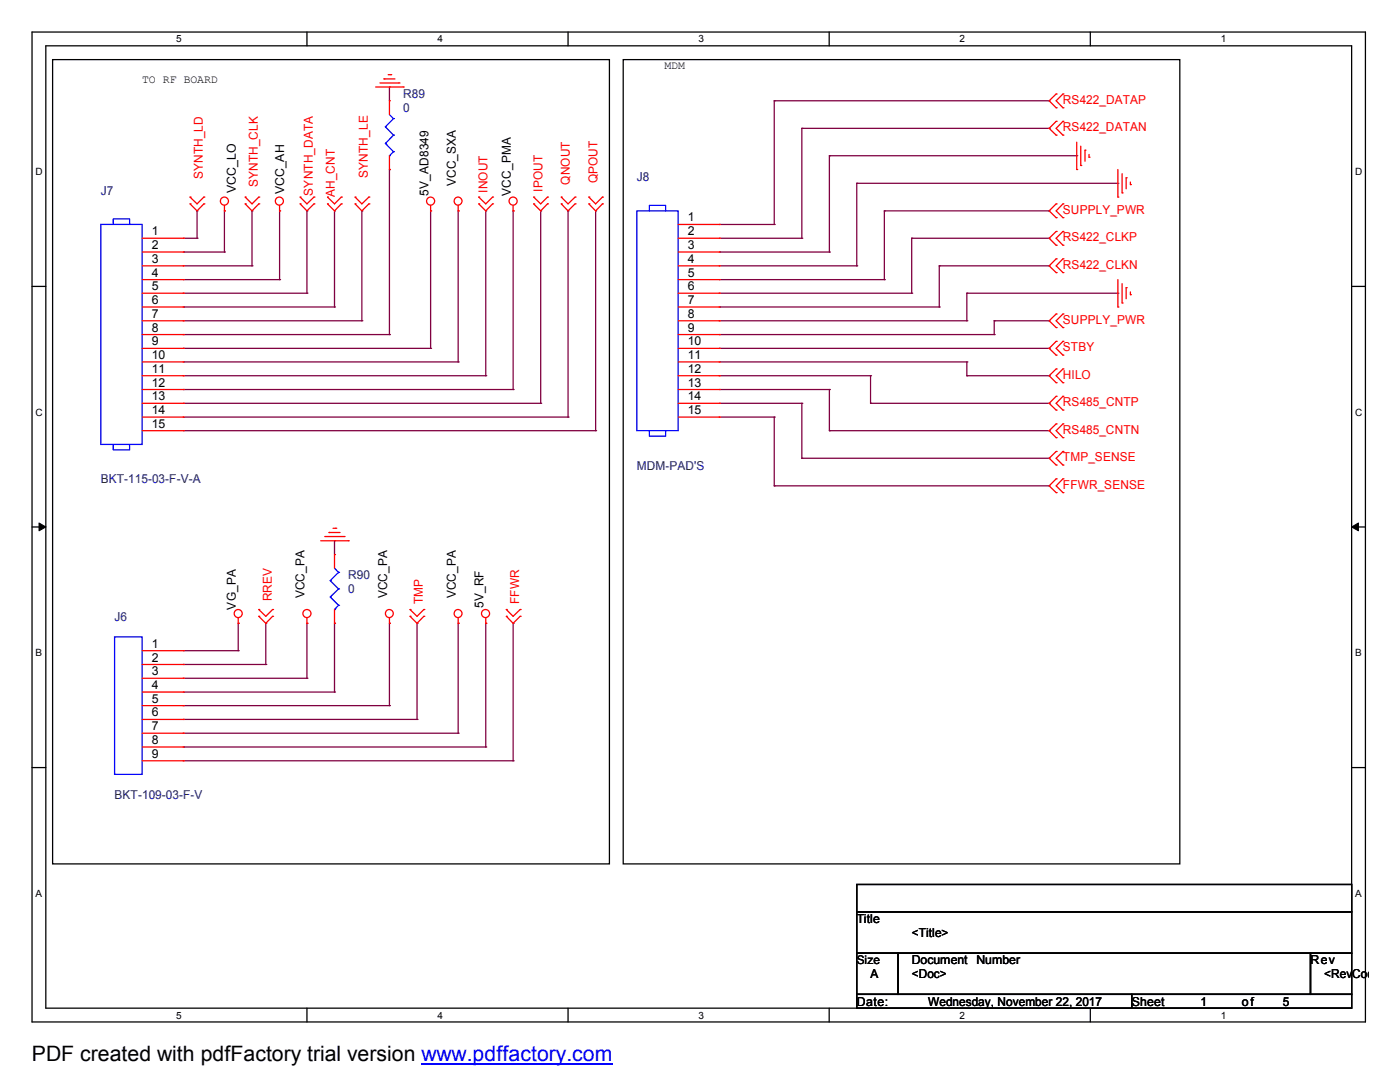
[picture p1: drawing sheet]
<svg xmlns="http://www.w3.org/2000/svg" width="279mm" height="216mm" viewBox="0 0 279 216" stroke-linecap="round" stroke-linejoin="round" font-family="sans-serif">
<path d="M6.4 6.4h266.1v197.5h-266.1zM9.1 9.1h260.6v192.1h-260.6z" fill="none" stroke="#000" stroke-width=".25"/>
<g fill="#fff">
<path d="M35.2 6.6h1.1v2.3h-1.1z"/>
<path d="M35.2 201.4h1.1v2.3h-1.1z"/>
</g>
<path d="M61.3 6.4v2.7M61.3 201.2v2.7" fill="none" stroke="#000" stroke-width=".25"/>
<g fill="#fff">
<path d="M87.3 6.6h1.1v2.3h-1.1z"/>
<path d="M87.3 201.4h1.1v2.3h-1.1z"/>
</g>
<path d="M113.4 6.4v2.7M113.4 201.2v2.7" fill="none" stroke="#000" stroke-width=".25"/>
<g fill="#fff">
<path d="M139.4 6.6h1.1v2.3h-1.1z"/>
<path d="M139.4 201.4h1.1v2.3h-1.1z"/>
</g>
<path d="M165.5 6.4v2.7M165.5 201.2v2.7" fill="none" stroke="#000" stroke-width=".25"/>
<g fill="#fff">
<path d="M191.5 6.6h1.1v2.3h-1.1z"/>
<path d="M191.5 201.4h1.1v2.3h-1.1z"/>
</g>
<path d="M217.6 6.4v2.7M217.6 201.2v2.7" fill="none" stroke="#000" stroke-width=".25"/>
<g fill="#fff">
<path d="M243.6 6.6h1.1v2.3h-1.1z"/>
<path d="M243.6 201.4h1.1v2.3h-1.1z"/>
<path d="M7.1 33.1h1.4v2.2h-1.4z"/>
<path d="M270.5 33.1h1.4v2.2h-1.4z"/>
<path d="M7.1 81.1h1.4v2.3h-1.4z"/>
<path d="M270.5 81.1h1.4v2.3h-1.4z"/>
</g>
<path d="M6.4 57.2h2.7M269.7 57.2h2.8" fill="none" stroke="#000" stroke-width=".25"/>
<g fill="#fff">
<path d="M7.1 129.1h1.3v2.3h-1.3z"/>
<path d="M270.5 129.1h1.3v2.3h-1.3z"/>
</g>
<path d="M6.4 105.2h2.7M269.7 105.2h2.8" fill="none" stroke="#000" stroke-width=".25"/>
<g fill="#000" stroke="#000" stroke-width=".2">
<path d="M7.8 104.4l1.3 .8-1.3 .7z" fill-rule="evenodd"/>
<path d="M269.7 105.2l1.4-.8v1.5z" fill-rule="evenodd"/>
</g>
<g fill="#fff">
<path d="M7.1 177.1h1.3v2.3h-1.3z"/>
<path d="M270.5 177.1h1.3v2.3h-1.3z"/>
</g>
<path d="M10.5 11.9h111.1v160.5h-111.1zM124.4 11.9h111.1v160.5h-111.1zM6.4 153.2h2.7M269.7 153.2h2.8M171 176.5h98.7v5.4h-98.7zM171 181.9h98.7v8.3h-98.7zM171 190.2h8.2v8.2h-8.2zM171 198.4h54.8v2.8h-54.8zM179.2 190.2h82.3v8.2h-82.3zM225.8 198.4h43.9v2.8h-43.9zM261.5 190.2h8.2v8.2h-8.2z" fill="none" stroke="#000" stroke-width=".25"/>
<g fill="none" stroke="#800040" stroke-width=".25">
<path d="M77.7 17.4h.1M77.7 17.4v2.7M77.7 33.8h.1M77.7 33.8v33M154.5 20.1h.1M154.5 20.1v24.7M154.5 20.1h54.9M160 25.6h.1M160 25.6v21.9M160 25.6h49.4M165.5 31.1h.1M165.5 31.1v19.2"/>
<path d="M165.5 31.1h49.4M171 36.6h.1M171 36.6v16.4M171 36.6h52.1M209.4 20.1h.1M209.4 25.6h.1M214.9 31.1h.1M223.1 36.6h.1M36.6 47.5h2.7M36.6 50.3h8.2M36.6 53h13.7M36.6 55.8h19.2"/>
<path d="M36.6 58.5h24.7M39.3 47.5h.1M39.3 42.1h.1M39.3 42.1v5.4M44.8 50.3h.1M44.8 42.1h.1M44.8 42.1v8.2M50.3 53h.1M50.3 42.1h.1M50.3 42.1v10.9M55.8 55.8h.1M55.8 42.1h.1"/>
<path d="M55.8 42.1v13.7M61.3 58.5h.1M61.3 42.1h.1M61.3 42.1v16.4M66.8 42.1h.1M66.8 42.1v19.2M72.2 42.1h.1M72.2 42.1v21.9M85.9 42.1h.1M85.9 42.1v27.4M91.4 42.1h.1M91.4 42.1v30.1"/>
<path d="M96.9 42.1h.1M96.9 42.1v32.9M102.4 42.1h.1M102.4 42.1v35.6M107.9 42.1h.1M107.9 42.1v38.4M113.4 42.1h.1M113.4 42.1v41.1M118.9 42.1h.1M118.9 42.1v43.8M143.6 47.5h16.4M143.6 50.3h21.9"/>
<path d="M143.6 53h27.4M143.6 55.8h32.9M143.6 58.5h38.3M143.6 44.8h10.9M154.5 44.8h.1M160 47.5h.1M165.5 50.3h.1M171 53h.1M176.5 55.8h.1M176.5 42.1h.1M176.5 42.1v13.7M176.5 42.1h32.9"/>
<path d="M181.9 58.5h.1M181.9 47.5h.1M181.9 47.5h27.5M181.9 47.5v11M187.5 53h.1M187.5 53h21.9M187.5 53v8.3M193 58.5h.1M193 58.5h30.1M193 58.5v5.5M209.4 42.1h.1M209.4 47.5h.1"/>
<path d="M209.4 53h.1M223.1 58.5h.1M36.6 61.3h30.2M36.6 64h35.6M36.6 66.8h41.1M36.6 69.5h49.3M36.6 72.2h54.8M36.6 75h60.3M36.6 77.7h65.8M66.8 61.3h.1M72.2 64h.1M77.7 66.8h.1"/>
<path d="M85.9 69.5h.1M91.4 72.2h.1M96.9 75h.1M102.4 77.7h.1M143.6 61.3h43.9M143.6 64h49.4M143.6 66.8h54.8M143.6 69.5h65.8M143.6 72.2h49.4M143.6 75h30.1M143.6 77.7h21.9M165.5 77.7h.1"/>
<path d="M165.5 77.7v8.2M173.7 75h.1M173.7 75v5.5M187.5 61.3h.1M193 64h.1M193 72.2h.1M193 75h.1M193 75h16.4M193 72.2v2.8M198.4 66.8h.1M198.4 64h.1M198.4 64h11"/>
<path d="M198.4 64v2.8M209.4 64h.1M209.4 69.5h.1M209.4 75h.1M36.6 80.5h71.3M36.6 83.2h76.8M36.6 85.9h82.3M107.9 80.5h.1M113.4 83.2h.1M118.9 85.9h.1M143.6 80.5h16.4M143.6 83.2h10.9"/>
<path d="M154.5 83.2h.1M154.5 96.9h.1M154.5 83.2v13.7M154.5 96.9h54.9M160 80.5h.1M160 91.4h.1M160 80.5v10.9M160 91.4h49.4M165.5 85.9h.1M165.5 85.9h43.9M173.7 80.5h.1M173.7 80.5h35.7"/>
<path d="M209.4 96.9h.1M209.4 91.4h.1M209.4 85.9h.1M209.4 80.5h.1M66.8 107.9h.1M66.8 107.9v2.8M36.6 129.8h10.9M36.6 132.6h16.4M36.6 135.3h24.7M36.6 138.1h30.2M47.5 129.8h.1M47.5 124.4h.1"/>
<path d="M47.5 124.4v5.4M53 132.6h.1M53 124.4h.1M53 124.4v8.2M61.3 135.3h.1M61.3 124.4h.1M61.3 124.4v10.9M66.8 138.1h.1M66.8 124.4h.1M66.8 124.4v13.7M77.7 124.4h.1M77.7 124.4v16.4"/>
<path d="M83.2 124.4h.1M83.2 124.4v19.2M91.4 124.4h.1M91.4 124.4v21.9M96.9 124.4h.1M96.9 124.4v24.7M102.4 124.4h.1M102.4 124.4v27.4M36.6 140.8h41.1M36.6 143.6h46.6M36.6 146.3h54.8M36.6 149.1h60.3"/>
<path d="M36.6 151.8h65.8M77.7 140.8h.1M83.2 143.6h.1M91.4 146.3h.1M96.9 149.1h.1M102.4 151.8h.1"/>
</g>
<g fill="none" stroke="#f00" stroke-width=".25">
<path d="M75 17.4h5.5M75.8 16.6h3.8M76.6 15.7h.1M76.6 15.7h2.2M77.5 14.9h.5M78 14.9h.1M79.6 16.6h.1M80.5 17.4h.1M210.8 18.8h.1M210.8 18.8l-1.4 1.3 1.4 1.4M212.1 18.8h.1M212.1 18.8l-1.3 1.3 1.3 1.4"/>
<path d="M37.9 39.3h.1M37.9 39.3l1.4 1.4 1.4-1.4M40.7 39.3h.1M48.9 39.3h.1M48.9 39.3l1.4 1.4 1.3-1.4M51.6 39.3h.1M59.9 39.3h.1M59.9 39.3l1.4 1.4 1.4-1.4M62.7 39.3h.1M65.4 39.3h.1M65.4 39.3l1.4 1.4 1.3-1.4M68.1 39.3h.1"/>
<path d="M70.9 39.3h.1M70.9 39.3l1.3 1.4 1.4-1.4M73.6 39.3h.1M77.7 20.1h.1M77.7 33.8h.1M77.7 20.1v2.8M77.7 31.1v2.7M95.5 39.3h.1M95.5 39.3l1.4 1.4 1.4-1.4M98.3 39.3h.1M106.5 39.3h.1M106.5 39.3l1.4 1.4 1.4-1.4"/>
<path d="M109.3 39.3h.1M112 39.3h.1M112 39.3l1.4 1.4 1.4-1.4M114.8 39.3h.1M117.5 39.3h.1M117.5 39.3l1.4 1.4 1.3-1.4M120.2 39.3h.1M210.8 21.5h.1M210.8 24.2h.1M210.8 27h.1M210.8 24.2l-1.4 1.4 1.4 1.4M212.1 21.5h.1"/>
<path d="M212.1 27h.1M212.1 24.2h.1M212.1 24.2l-1.3 1.4 1.3 1.4M214.9 33.8h.1M214.9 28.4v5.4M215.7 33h.1M215.7 29.2v3.8M216.5 30h.1M216.5 30v2.2M217.3 31.4h.1M217.3 30.8v.6M223.1 39.3h.1"/>
<path d="M223.1 33.8v5.5M223.9 38.5h.1M223.9 34.7v3.8M224.7 35.5h.1M224.7 35.5v2.2M225.6 36.8h.1M225.6 36.3v.5M28.4 47.5h8.2M28.4 50.3h8.2M28.4 53h8.2M28.4 55.8h8.2M28.4 58.5h8.2"/>
<path d="M36.6 47.5h.1M36.6 50.3h.1M36.6 53h.1M36.6 55.8h.1M36.6 58.5h.1M37.9 40.7h.1M37.9 40.7l1.4 1.4 1.4-1.4M40.7 40.7h.1M44.8 42.1h.1M44.8 41v1.1M48.9 40.7h.1M48.9 40.7l1.4 1.4 1.3-1.4"/>
<path d="M51.6 40.7h.1M55.8 42.1h.1M55.8 41v1.1M59.9 40.7h.1M59.9 40.7l1.4 1.4 1.4-1.4M62.7 40.7h.1M65.4 40.7h.1M65.4 40.7l1.4 1.4 1.3-1.4M68.1 40.7h.1M70.9 40.7h.1M70.9 40.7l1.3 1.4 1.4-1.4M73.6 40.7h.1"/>
<path d="M85.9 42.1h.1M85.9 41v1.1M91.4 42.1h.1M91.4 41v1.1M95.5 40.7h.1M95.5 40.7l1.4 1.4 1.4-1.4M98.3 40.7h.1M102.4 42.1h.1M102.4 41v1.1M106.5 40.7h.1M106.5 40.7l1.4 1.4 1.4-1.4M109.3 40.7h.1"/>
<path d="M112 40.7h.1M112 40.7l1.4 1.4 1.4-1.4M114.8 40.7h.1M117.5 40.7h.1M117.5 40.7l1.4 1.4 1.3-1.4M120.2 40.7h.1M135.3 44.8h8.3M135.3 47.5h8.3M135.3 50.3h8.3M135.3 53h8.3M135.3 55.8h8.3M135.3 58.5h8.3"/>
<path d="M143.6 44.8h.1M143.6 47.5h.1M143.6 50.3h.1M143.6 53h.1M143.6 55.8h.1M143.6 58.5h.1M210.8 51.6h.1M210.8 54.4h.1M210.8 46.2h.1M210.8 48.9h.1M210.8 40.7h.1M210.8 43.4h.1"/>
<path d="M210.8 51.6l-1.4 1.4 1.4 1.4M210.8 46.2l-1.4 1.3 1.4 1.4M210.8 40.7l-1.4 1.4 1.4 1.3M212.1 54.4h.1M212.1 51.6h.1M212.1 48.9h.1M212.1 46.2h.1M212.1 43.4h.1M212.1 40.7h.1M212.1 51.6l-1.3 1.4 1.3 1.4M212.1 46.2l-1.3 1.3 1.3 1.4M212.1 40.7l-1.3 1.4 1.3 1.3"/>
<path d="M223.1 55.8v5.5M223.9 56.6v3.9M224.7 57.4h.1M224.7 57.4v2.2M225.6 58.8h.1M225.6 58.3v.5M28.4 61.3h8.2M28.4 64h8.2M28.4 66.8h8.2M28.4 69.5h8.2M28.4 72.2h8.2M28.4 75h8.2"/>
<path d="M28.4 77.7h8.2M36.6 61.3h.1M36.6 64h.1M36.6 66.8h.1M36.6 69.5h.1M36.6 72.2h.1M36.6 75h.1M36.6 77.7h.1M135.3 61.3h8.3M135.3 64h8.3M135.3 66.8h8.3M135.3 69.5h8.3"/>
<path d="M135.3 72.2h8.3M135.3 75h8.3M135.3 77.7h8.3M143.6 61.3h.1M143.6 64h.1M143.6 66.8h.1M143.6 69.5h.1M143.6 72.2h.1M143.6 75h.1M143.6 77.7h.1M210.8 79.1h.1M210.8 73.6h.1"/>
<path d="M210.8 76.4h.1M210.8 68.1h.1M210.8 70.9h.1M210.8 62.7h.1M210.8 65.4h.1M210.8 79.1l-1.4 1.4 1.4 1.3M210.8 73.6l-1.4 1.4 1.4 1.4M210.8 68.1l-1.4 1.4 1.4 1.4M210.8 62.7l-1.4 1.3 1.4 1.4M212.1 79.1h.1M212.1 76.4h.1M212.1 73.6h.1"/>
<path d="M212.1 70.9h.1M212.1 68.1h.1M212.1 65.4h.1M212.1 62.7h.1M212.1 79.1l-1.3 1.4 1.3 1.3M212.1 73.6l-1.3 1.4 1.3 1.4M212.1 68.1l-1.3 1.4 1.3 1.4M212.1 62.7l-1.3 1.3 1.3 1.4M223.1 61.3h.1M223.9 60.5h.1M28.4 80.5h8.2M28.4 83.2h8.2"/>
<path d="M28.4 85.9h8.2M36.6 80.5h.1M36.6 83.2h.1M36.6 85.9h.1M135.3 80.5h8.3M135.3 83.2h8.3M143.6 80.5h.1M143.6 83.2h.1M210.8 81.8h.1M210.8 84.6h.1M210.8 87.3h.1M210.8 95.5h.1"/>
<path d="M210.8 98.3h.1M210.8 90.1h.1M210.8 92.8h.1M210.8 84.6l-1.4 1.3 1.4 1.4M210.8 95.5l-1.4 1.4 1.4 1.4M210.8 90.1l-1.4 1.3 1.4 1.4M212.1 81.8h.1M212.1 87.3h.1M212.1 84.6h.1M212.1 98.3h.1M212.1 95.5h.1M212.1 92.8h.1"/>
<path d="M212.1 90.1h.1M212.1 84.6l-1.3 1.3 1.3 1.4M212.1 95.5l-1.3 1.4 1.3 1.4M212.1 90.1l-1.3 1.3 1.3 1.4M64 107.9h5.5M64.8 107.1h3.9M65.7 106.3h.1M65.7 106.3h2.2M66.5 105.4h.5M66.8 110.7h.1M66.8 110.7v2.7M67 105.4h.1"/>
<path d="M68.7 107.1h.1M69.5 107.9h.1M28.4 129.8h8.2M28.4 132.6h8.2M28.4 135.3h8.2M28.4 138.1h8.2M36.6 129.8h.1M36.6 132.6h.1M36.6 135.3h.1M36.6 138.1h.1M47.5 124.4h.1M47.5 123.3v1.1"/>
<path d="M51.6 123h.1M51.6 121.6h.1M51.6 123l1.4 1.4 1.4-1.4M51.6 121.6l1.4 1.4 1.4-1.4M54.4 123h.1M54.4 121.6h.1M61.3 124.4h.1M61.3 123.3v1.1M66.8 124.4h.1M66.8 121.6v2.8M77.7 124.4h.1M77.7 123.3v1.1"/>
<path d="M81.8 123h.1M81.8 121.6h.1M81.8 123l1.4 1.4 1.4-1.4M81.8 121.6l1.4 1.4 1.4-1.4M84.6 123h.1M84.6 121.6h.1M91.4 124.4h.1M91.4 123.3v1.1M96.9 124.4h.1M96.9 123.3v1.1M101 123h.1M101 121.6h.1"/>
<path d="M101 123l1.4 1.4 1.4-1.4M101 121.6l1.4 1.4 1.4-1.4M103.8 123h.1M103.8 121.6h.1M28.4 140.8h8.2M28.4 143.6h8.2M28.4 146.3h8.2M28.4 149.1h8.2M28.4 151.8h8.2M36.6 140.8h.1M36.6 143.6h.1M36.6 146.3h.1"/>
<path d="M36.6 149.1h.1M36.6 151.8h.1"/>
<circle cx="44.8" cy="40.1" r=".81"/>
<circle cx="55.8" cy="40.1" r=".81"/>
<circle cx="85.9" cy="40.1" r=".81"/>
<circle cx="91.4" cy="40.1" r=".79"/>
<circle cx="102.4" cy="40.1" r=".81"/>
<circle cx="47.5" cy="122.4" r=".81"/>
<circle cx="61.3" cy="122.4" r=".81"/>
<circle cx="77.7" cy="122.4" r=".79"/>
<circle cx="91.4" cy="122.4" r=".79"/>
<circle cx="96.9" cy="122.4" r=".81"/>
</g>
<g fill="none" stroke="#00f" stroke-width=".25">
<path d="M76.9 25.3h.1M76.9 28.6h.1M76.9 25.3l1.6 1.7M76.9 28.6l1.6 1.7M77.7 31.1h.1M77.7 22.9l.8 .8M78.5 23.7h.1M78.5 27h.1M78.5 30.3h.1M78.5 23.7l-1.6 1.6M78.5 27l-1.6 1.6M78.5 30.3l-.8 .8"/>
<path d="M20.1 44.8h8.3v43.9h-8.3zM22.6 44.8v-1.1h3.3v1.1M127.1 42.1h8.2v43.8h-8.2zM129.6 42.1v-1.1h3.2v1.1M22.6 88.7v1.1h3.3v-1.1M129.6 85.9v1.1h3.2v-1.1M65.9 115.9h.1M65.9 119.1h.1M65.9 115.9l1.7 1.6M65.9 119.1l1.7 1.7M66.8 113.4l.8 .8M67.6 114.2h.1"/>
<path d="M67.6 117.5h.1M67.6 114.2l-1.7 1.7M67.6 117.5l-1.7 1.6M22.9 127.1h5.5v27.4h-5.5zM66.8 121.6h.1M67.6 120.8h.1M67.6 120.8l-.8 .8"/>
</g>
<path d="M84.1 212.3h38.2" fill="none" stroke="#00f" stroke-width=".3"/>
<text font-size="4.2" x="6.3" y="211.7">PDF created with pdfFactory trial version www.pdffactory.com</text>
<g font-size="2.5" fill="#000080">
<text x="80.5" y="19.6">R89</text>
<text x="80.5" y="22.4">0</text>
<text x="20.1" y="38.8">J7</text>
<text x="127.1" y="36.1">J8</text>
<text x="127.1" y="93.7">MDM-PAD'S</text>
<text x="20.1" y="96.4">BKT-115-03-F-V-A</text>
<text x="69.5" y="115.6">R90</text>
<text x="69.5" y="118.4">0</text>
<text x="22.9" y="123.9">J6</text>
<text x="22.9" y="159.5">BKT-109-03-F-V</text>
</g>
<g font-size="2.5" fill="#f00">
<text x="212.1" y="20.7">RS422_DATAP</text>
<text x="212.1" y="26.2">RS422_DATAN</text>
<text x="40.5" y="35.8" transform="rotate(-90 40.5 35.8)">SYNTH_LD</text>
<text x="73.4" y="35.5" transform="rotate(-90 73.4 35.5)">SYNTH_LE</text>
<text x="51.5" y="37.4" transform="rotate(-90 51.5 37.4)">SYNTH_CLK</text>
<text x="62.4" y="39" transform="rotate(-90 62.4 39)">SYNTH_DATA</text>
<text x="66.8" y="39.3" transform="rotate(-90 66.8 39.3)">AH_CNT</text>
<text x="97.3" y="38.5" transform="rotate(-90 97.3 38.5)">INOUT</text>
<text x="108.2" y="38.2" transform="rotate(-90 108.2 38.2)">IPOUT</text>
<text x="113.7" y="36.8" transform="rotate(-90 113.7 36.8)">QNOUT</text>
<text x="119.3" y="36.6" transform="rotate(-90 119.3 36.6)">QPOUT</text>
<text x="212.1" y="42.7">SUPPLY_PWR</text>
<text x="212.1" y="53.6">RS422_CLKN</text>
<text x="212.1" y="48.1">RS422_CLKP</text>
<text x="212.1" y="64.6">SUPPLY_PWR</text>
<text x="212.1" y="70.1">STBY</text>
<text x="212.1" y="75.6">HILO</text>
<text x="212.1" y="81.1">RS485_CNTP</text>
<text x="212.1" y="86.6">RS485_CNTN</text>
<text x="212.1" y="92">TMP_SENSE</text>
<text x="212.1" y="97.5">FFWR_SENSE</text>
<text x="54.2" y="120" transform="rotate(-90 54.2 120)">RREV</text>
<text x="84.4" y="120.5" transform="rotate(-90 84.4 120.5)">TMP</text>
<text x="103.6" y="120.5" transform="rotate(-90 103.6 120.5)">FFWR</text>
</g>
<g font-size="2.5">
<text x="47.1" y="38.5" transform="rotate(-90 47.1 38.5)">VCC_LO</text>
<text x="56.7" y="38.8" transform="rotate(-90 56.7 38.8)">VCC_AH</text>
<text x="85.5" y="39" transform="rotate(-90 85.5 39)">5V_AD8349</text>
<text x="91" y="37.1" transform="rotate(-90 91 37.1)">VCC_SXA</text>
<text x="101.9" y="39" transform="rotate(-90 101.9 39)">VCC_PMA</text>
<text x="30.3" y="46.9">1</text>
<text x="137.2" y="44.2">1</text>
<text x="137.2" y="46.9">2</text>
<text x="30.3" y="49.7">2</text>
<text x="30.3" y="52.5">3</text>
<text x="137.2" y="49.7">3</text>
<text x="137.2" y="52.5">4</text>
<text x="30.3" y="55.2">4</text>
<text x="30.3" y="57.9">5</text>
<text x="137.2" y="55.2">5</text>
<text x="137.2" y="57.9">6</text>
<text x="30.3" y="60.7">6</text>
<text x="30.3" y="63.4">7</text>
<text x="137.2" y="60.7">7</text>
<text x="137.2" y="63.4">8</text>
<text x="30.3" y="66.2">8</text>
<text x="30.3" y="68.9">9</text>
<text x="30.3" y="71.6">10</text>
<text x="137.2" y="66.2">9</text>
<text x="137.2" y="68.9">10</text>
<text x="137.2" y="71.6">11</text>
<text x="30.3" y="74.4">11</text>
<text x="30.3" y="77.1">12</text>
<text x="137.2" y="74.4">12</text>
<text x="137.2" y="77.1">13</text>
<text x="30.3" y="79.9">13</text>
<text x="30.3" y="82.6">14</text>
<text x="137.2" y="79.9">14</text>
<text x="137.2" y="82.6">15</text>
<text x="30.3" y="85.3">15</text>
<text x="60.8" y="119.4" transform="rotate(-90 60.8 119.4)">VCC_PA</text>
<text x="77.3" y="119.4" transform="rotate(-90 77.3 119.4)">VCC_PA</text>
<text x="91" y="119.4" transform="rotate(-90 91 119.4)">VCC_PA</text>
<text x="47.1" y="121.6" transform="rotate(-90 47.1 121.6)">VG_PA</text>
<text x="96.5" y="121.3" transform="rotate(-90 96.5 121.3)">5V_RF</text>
<text x="30.3" y="129.2">1</text>
<text x="30.3" y="132">2</text>
<text x="30.3" y="134.7">3</text>
<text x="30.3" y="137.5">4</text>
<text x="30.3" y="140.2">5</text>
<text x="30.3" y="143">6</text>
<text x="30.3" y="145.7">7</text>
<text x="30.3" y="148.5">8</text>
<text x="30.3" y="151.2">9</text>
<text x="171" y="184.2">Title</text>
<text x="181.9" y="186.9">&lt;Title&gt;</text>
<text x="173.7" y="195.2">A</text>
<text x="181.9" y="192.4">Document</text>
<text x="181.9" y="195.2">&lt;Doc&gt;</text>
<text x="194.9" y="192.4">Number</text>
<text x="261.5" y="192.4">Rev</text>
<text x="264.2" y="195.2">&lt;Rev</text>
<text x="269.9" y="195.2">Code&gt;</text>
<text x="171" y="200.7">Date:</text>
<text x="185.3" y="200.7">Wednesday, November 22, 2017</text>
<text x="225.8" y="200.7">Sheet</text>
<text x="239.6" y="200.7">1</text>
<text x="247.8" y="200.7">of</text>
<text x="256" y="200.7">5</text>
</g>
<text font-size="2.4" x="171" y="192.4">Size</text>
<g font-size="2.3">
<text x="28.4" y="16.5">TO RF BOARD</text>
<text x="132.6" y="13.8">MDM</text>
</g>
<g font-size="2">
<text x="35.2" y="8.5">5</text>
<text x="87.3" y="8.5">4</text>
<text x="139.4" y="8.5">3</text>
<text x="191.5" y="8.5">2</text>
<text x="243.6" y="8.5">1</text>
<text x="7.1" y="34.9">D</text>
<text x="270.5" y="34.9">D</text>
<text x="7.1" y="82.9">C</text>
<text x="270.5" y="82.9">C</text>
<text x="7.1" y="130.9">B</text>
<text x="270.5" y="130.9">B</text>
<text x="7.1" y="178.9">A</text>
<text x="270.5" y="178.9">A</text>
<text x="35.2" y="203.2">5</text>
<text x="87.3" y="203.2">4</text>
<text x="139.4" y="203.2">3</text>
<text x="191.5" y="203.2">2</text>
<text x="243.6" y="203.2">1</text>
</g>
</svg>
